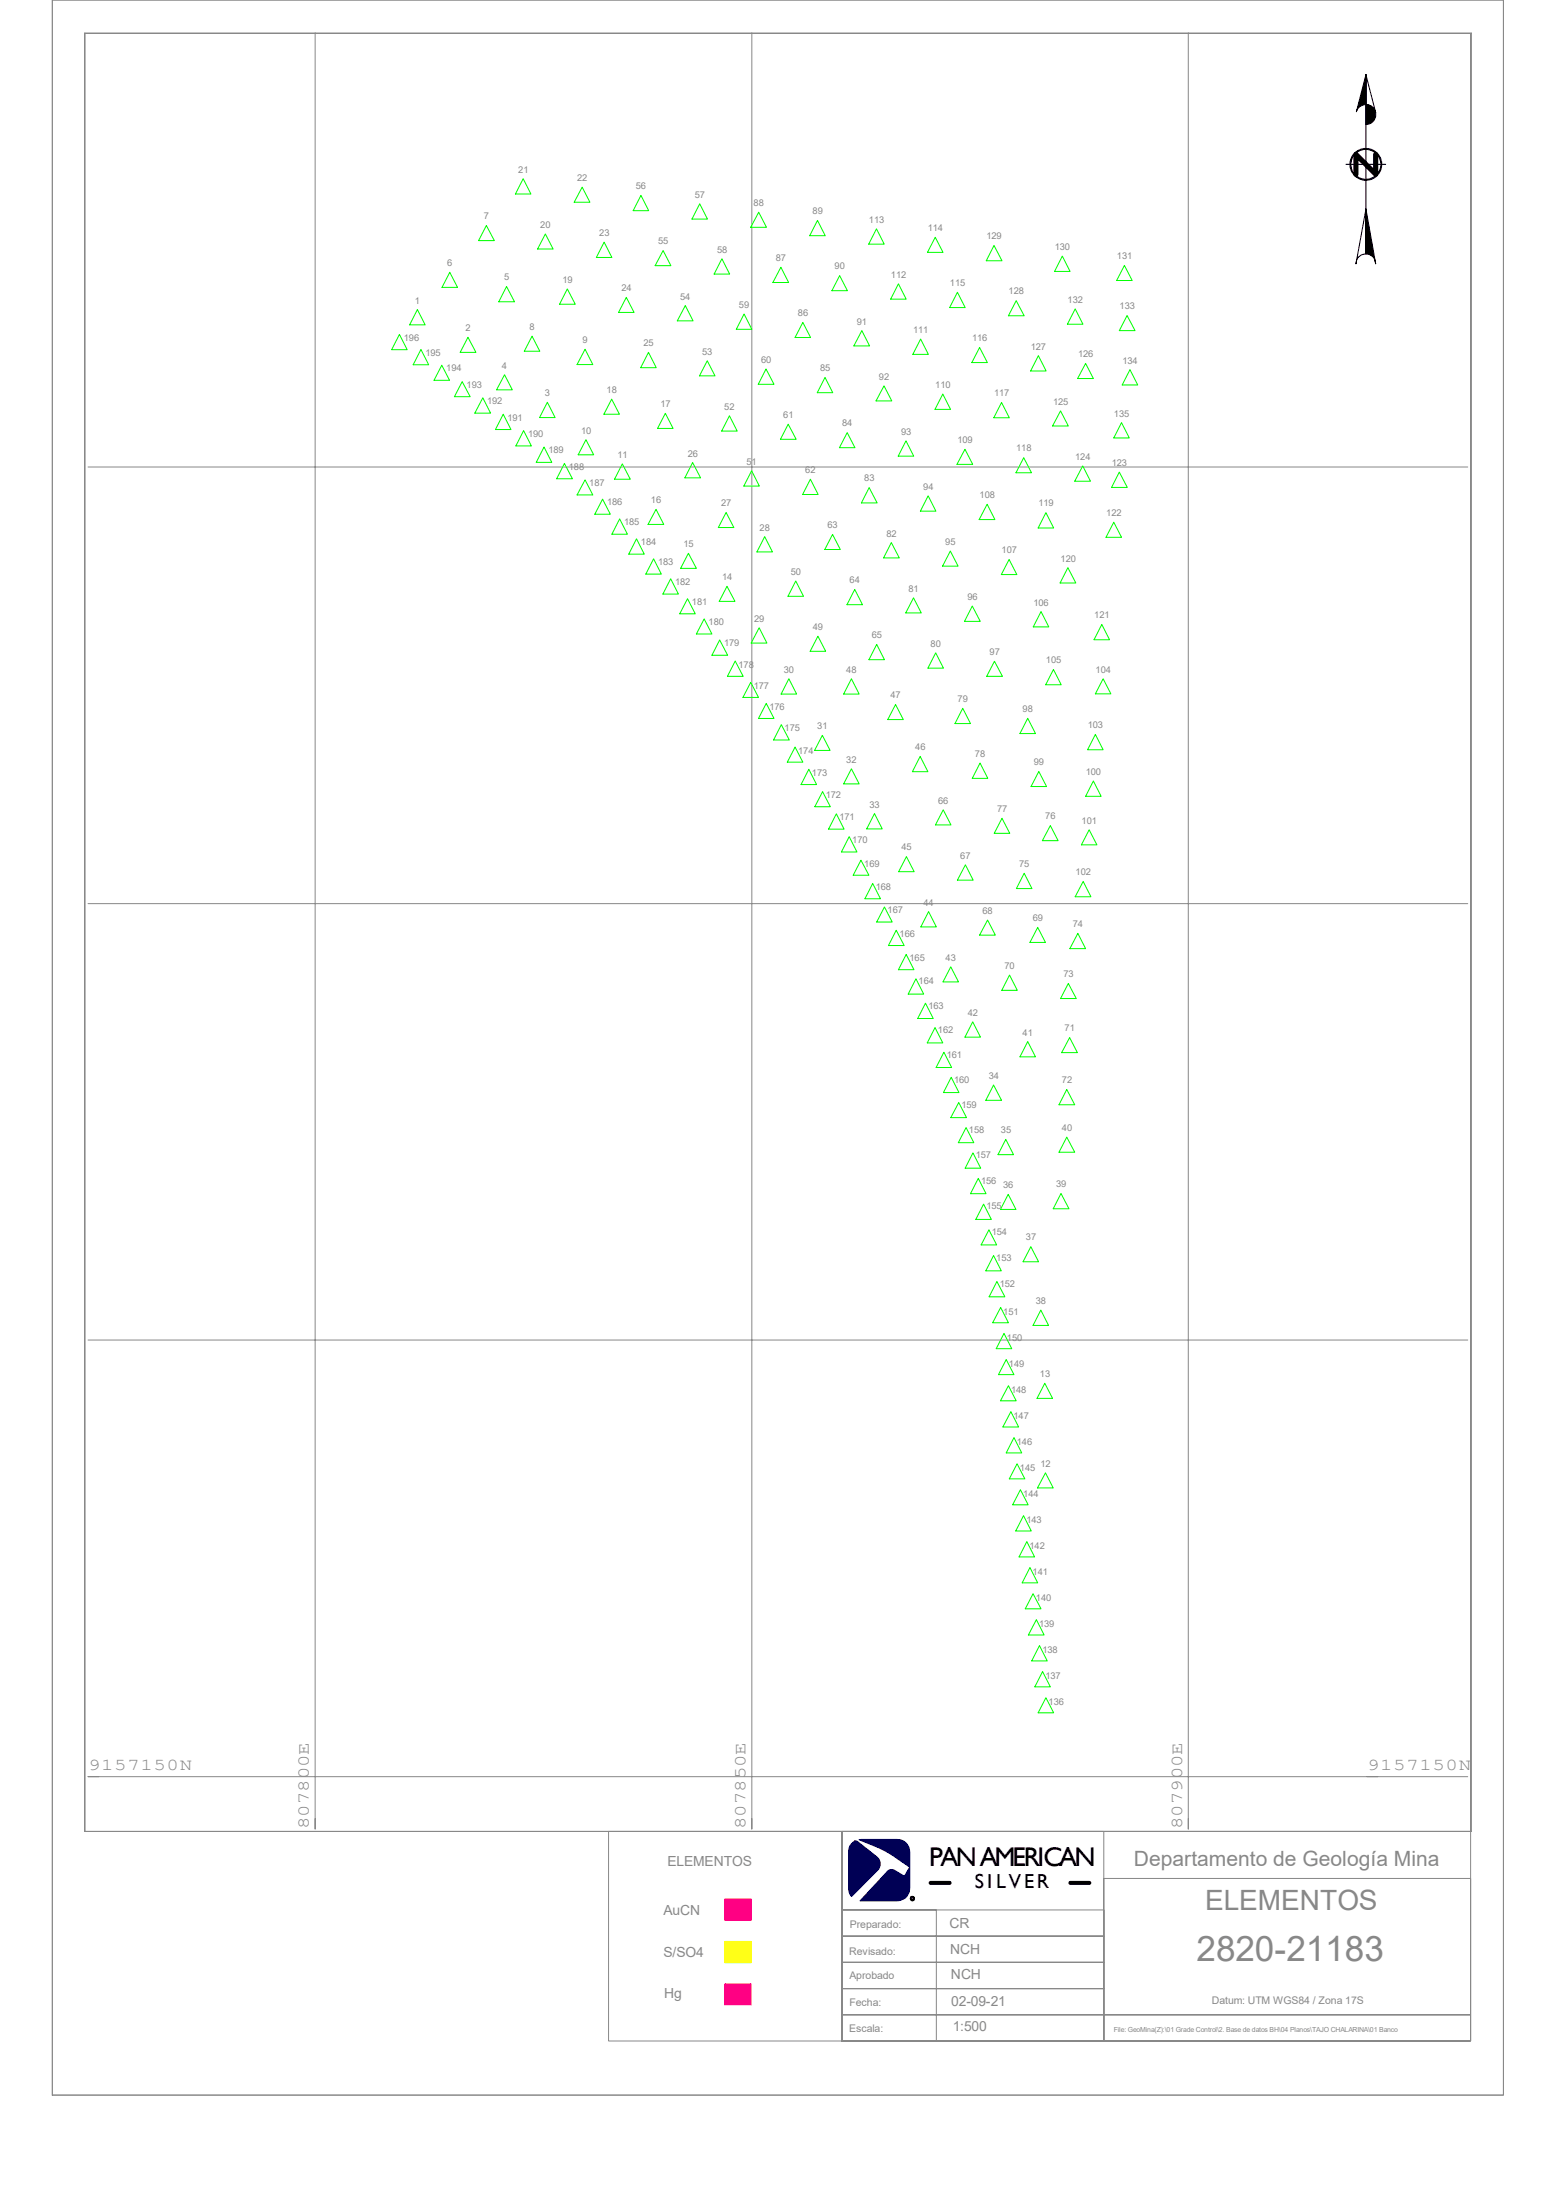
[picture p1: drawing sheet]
<svg xmlns="http://www.w3.org/2000/svg" width="297mm" height="420mm" viewBox="0 0 297 420" stroke-linecap="round" stroke-linejoin="round" font-family="sans-serif">
<g fill="#000" stroke="#000" stroke-width=".19">
<path d="M260.7 20a1.91 1.91 0 0 1 1.9 1.9 1.91 1.91 0 0 1-1.9 1.9z" fill-rule="evenodd"/>
<path d="M260.7 14.3l-.1 5.7a1.8 1.8 0 0 0-1.7 1.3z" fill-rule="evenodd"/>
<path d="M260.7 39.9l1.9 10.5-.2-.8a1.94 1.94 0 0 0-1.7-1.1z" fill-rule="evenodd"/>
</g>
<path d="M138.3 378.7h5.1v4.1h-5.1z" fill-rule="evenodd" fill="#f0f" stroke="#f0f" stroke-width=".19"/>
<path d="M138.3 370.6h5.1v4.1h-5.1z" fill-rule="evenodd" fill="#ff0" stroke="#ff0" stroke-width=".19"/>
<path d="M138.3 362.5h5.1v4.1h-5.1z" fill-rule="evenodd" fill="#f00" stroke="#f00" stroke-width=".19"/>
<g fill="#005" stroke="#005" stroke-width=".19">
<path d="M162.5 352l.7-.5h.5l3.7 3a1.76 1.76 0 0 1 .3 2.3l-5.2 5.2a2.42 2.42 0 0 1-.5-1.5v-6.9a2.22 2.22 0 0 1 .5-1.6z" fill-rule="evenodd"/>
<path d="M164 351.2h7.2a2.36 2.36 0 0 1 2.5 2.4v6.9a2.36 2.36 0 0 1-2.5 2.4h-7l5-5.4a1.18 1.18 0 0 1 1.7-.3l1.7 1 1.1-1.8-3.2-2.1-1.8-1.1z" fill-rule="evenodd"/>
</g>
<g fill="none" stroke="#888" stroke-width=".19">
<path d="M10 0h277v400h-277zM16.2 6.4h264.5v343.2h-264.5zM16.2 6.3h264.6v343.3h-264.6zM60.2 6.3v342.9M143.5 6.3v342.9M226.8 6.3v342.9M16.8 89.2h263.4M16.8 172.5h263.4M16.8 255.8h263.4M16.8 339.2h263.4M116.2 349.6h44.5v40h-44.5zM160.7 349.6h120v40h-120z"/>
<path d="M160.7 349.6h50v40h-50zM210.7 358.6h70v26h-70zM160.7 379.6h50v5h-50zM160.7 374.6h50v5h-50zM160.7 369.6h50v5h-50zM160.7 364.6h50v5h-50zM160.7 364.6h18v25h-18zM160.7 384.6h50v5h-50zM210.7 384.6h70v5h-70z"/>
</g>
<g fill="none" stroke="#000" stroke-width=".19">
<path d="M260.7 14.3l1.9 7.2a1.87 1.87 0 0 0-1.9-1.5zM260.7 14.3v34.2M256.9 31.4h7.6M260.7 39.9l-.1 8.6a1.93 1.93 0 0 0-1.6 1.1l-.2 .8z"/>
<circle cx="260.7" cy="31.4" r="3"/>
<circle cx="260.7" cy="31.4" r="2.84"/>
</g>
<path d="M262.6 29.5v3.8l-3.8-3.8v3.8" fill="none" stroke="#000" stroke-width=".97"/>
<circle cx="174.2" cy="362.5" r=".32" fill="none" stroke="#000" stroke-width=".38"/>
<g fill="none" stroke="#0f0" stroke-width=".19">
<path d="M99.9 34.1l1.4 2.9h-2.9zM111.1 35.7l1.5 2.9h-3zM122.3 37.3l1.5 2.9h-2.9zM133.6 38.9l1.4 2.9h-2.9zM79.7 59.1l1.5 2.9h-3zM85.9 52l1.4 2.9h-2.9zM92.8 43.1l1.6 2.8h-3zM96.7 54.7l1.5 2.9h-3zM104.1 44.7l1.5 2.8h-3zM108.3 55.2l1.5 2.9h-3zM115.3 46.2l1.5 2.9h-3zM119.5 56.8l1.5 2.8h-2.9z"/>
<path d="M126.6 47.8l1.5 2.9h-3zM130.8 58.3l1.5 3h-3zM137.8 49.4l1.5 2.9h-3zM142 59.9l1.5 3h-3zM144.8 40.5l1.5 2.9h-3zM149.1 51l1.4 2.9h-3zM156 42.1l1.5 2.9h-2.9zM160.3 52.6l1.5 2.9h-3zM167.3 43.7l1.5 2.9h-3zM171.5 54.2l1.5 2.9h-3zM178.5 45.3l1.5 2.9h-3zM182.8 55.8l1.4 2.9h-2.9z"/>
<path d="M189.7 46.9l1.6 2.9h-3zM194 57.4l1.5 2.9h-3zM202.8 48.9l1.5 2.9h-3zM205.2 59l1.5 2.9h-2.9zM214.6 50.7l1.5 2.9h-3zM76.2 63.8l1.5 3h-2.9zM80.3 66.7l1.5 2.9h-2.9zM84.3 69.7l1.5 2.9h-3zM88.2 72.9l1.5 2.8h-3zM89.3 64.4l1.5 2.9h-3zM92.2 75.9l1.4 3h-3zM96.1 79.1l1.4 2.9h-2.9z"/>
<path d="M96.3 71.5l1.5 2.9h-3zM101.6 64.2l1.4 2.9h-2.9zM104.5 76.8l1.5 2.9h-3zM111.7 66.7l1.5 2.9h-3zM116.8 76.2l1.4 2.9h-2.9zM123.8 67.3l1.5 2.9h-3zM127 78.9l1.5 2.9h-3zM135 68.9l1.5 2.9h-3zM139.2 79.4l1.5 2.9h-2.9zM146.2 70.4l1.5 3h-3zM153.2 61.6l1.5 2.8h-2.9zM157.5 72.1l1.5 2.9h-3z"/>
<path d="M164.5 63.1l1.5 2.9h-3zM168.7 73.7l1.5 2.8h-3zM175.7 64.7l1.5 2.9h-3zM180 75.2l1.4 2.9h-2.9zM187 66.3l1.5 2.9h-3zM191.2 76.8l1.5 3h-3zM198.2 67.9l1.5 2.9h-3zM202.4 78.4l1.5 2.9h-3zM207.2 69.4l1.5 2.9h-3zM215.1 60.2l1.6 2.9h-3zM215.7 70.6l1.5 2.9h-3zM99.9 82.2l1.5 2.9h-2.9z"/>
<path d="M103.8 85.3l1.5 3h-2.9zM107.7 88.5l1.6 2.9h-3zM111.7 91.6l1.5 2.9h-3zM111.8 83.9l1.5 2.9h-2.9zM115 95.3l1.5 2.9h-3zM118.3 99.1l1.5 2.9h-3zM118.8 88.6l1.5 2.9h-3zM125.2 97.2l1.5 2.9h-3zM132.2 88.3l1.5 2.9h-3zM138.6 97.8l1.5 2.9h-3zM143.5 89.9l1.4 2.9h-2.9zM150.5 81l1.5 2.9h-3z"/>
<path d="M154.7 91.5l1.5 2.9h-3zM161.7 82.6l1.5 2.9h-3zM165.9 93.1l1.5 2.9h-3zM172.9 84.2l1.5 2.9h-3zM177.2 94.7l1.4 2.9h-2.9zM184.2 85.8l1.5 2.8h-3zM188.4 96.3l1.5 2.9h-3zM195.4 87.4l1.5 2.9h-3zM199.6 97.9l1.5 2.9h-2.9zM206.7 88.9l1.5 3h-3.1zM212.6 99.7l1.5 2.9h-3zM213.7 90.1l1.5 2.9h-3z"/>
<path d="M214.1 80.7l1.5 2.9h-3zM121.5 102.9l1.5 2.9h-3zM124.8 106.7l1.4 2.9h-2.9zM128 110.5l1.5 2.9h-3zM131.2 114.3l1.5 2.9h-2.9zM131.4 105.6l1.5 2.9h-3zM134.4 118.2l1.5 2.8h-3zM138.8 111.9l1.5 2.9h-3zM144.9 119.8l1.5 3h-3zM146 102.4l1.4 3h-2.9zM151.9 110.9l1.5 2.9h-3zM158.9 102l1.5 2.9h-3z"/>
<path d="M163.2 112.5l1.4 2.9h-2.9zM170.1 103.6l1.6 2.9h-3zM174.4 114.1l1.5 2.9h-3zM181.4 105.2l1.5 2.9h-3zM185.6 115.7l1.5 2.9h-3zM192.6 106.8l1.5 2.9h-3zM198.7 116.8l1.5 2.9h-3zM203.8 108.4l1.6 2.9h-3zM210.3 119.2l1.5 2.9h-3zM137.4 122.2l1.5 2.9h-3zM140.3 126.2l1.6 2.9h-3zM143.3 130.3l1.5 2.8h-3z"/>
<path d="M146.3 134.3l1.4 2.9h-2.9zM149.1 138.3l1.6 3h-3zM150.6 129.6l1.5 2.9h-3zM156.1 121.5l1.5 2.8h-3zM162.5 129.6l1.5 2.9h-3zM167.3 123l1.5 2.9h-2.9zM170.9 134.5l1.5 2.9h-2.9zM178.6 124.6l1.5 3h-3zM183.8 135.2l1.5 2.9h-3zM189.8 126.2l1.5 2.9h-3zM196.2 137.1l1.5 2.9h-3zM201.1 127.8l1.5 2.9h-3z"/>
<path d="M210.6 129.6l1.4 2.9h-2.9zM151.8 142.6l1.4 2.9h-2.9zM154.4 146.9l1.5 2.9h-3zM157 140.4l1.5 2.9h-3zM157 151.1l1.5 2.9h-3zM159.6 155.4l1.5 2.9h-2.9zM162.1 159.7l1.5 2.9h-3zM162.5 146.8l1.5 2.8h-3zM166.9 155.3l1.5 2.9h-3zM175.6 144.4l1.5 2.9h-2.9zM180 154.6l1.5 2.9h-2.9zM187.1 145.7l1.5 2.9h-3z"/>
<path d="M191.3 156.2l1.4 2.9h-2.9zM198.3 147.3l1.5 2.9h-3zM200.5 157.6l1.5 2.9h-3zM207.9 158.4l1.5 2.9h-3zM208.7 149.1l1.5 2.9h-3zM209.1 140.2l1.5 2.9h-3zM164.3 164.2l1.6 2.9h-3zM166.6 168.7l1.5 2.9h-3zM168.8 173.1l1.5 2.9h-3zM171.1 177.6l1.5 2.9h-3zM173 163.5l1.5 2.9h-3zM177.2 174l1.5 3h-2.9z"/>
<path d="M184.3 165.1l1.5 2.9h-3zM188.5 175.6l1.5 2.9h-3zM195.5 166.7l1.5 2.9h-3zM198.1 177l1.5 2.9h-3zM205.7 178.2l1.5 2.9h-3zM206.8 168.3l1.4 2.9h-3zM173 182.2l1.5 2.9h-3zM174.8 186.9l1.5 2.9h-2.9zM176.7 191.5l1.4 2.9h-2.9zM178.5 196.2l1.5 2.9h-3zM181.5 184.6l1.5 2.9h-3zM185.7 195.1l1.5 2.9h-3z"/>
<path d="M192.7 186.1l1.5 3h-3zM196.2 198.8l1.5 3h-3zM203.9 187.7l1.5 2.9h-3zM204.2 198.1l1.5 2.9h-3.1zM180.2 200.9l1.5 2.9h-3zM181.6 205.7l1.4 2.9h-2.9zM183 210.5l1.5 2.9h-3zM184.4 215.3l1.5 2.8h-3zM189.7 207.1l1.5 3h-3zM192 217.5l1.5 2.9h-3zM203.6 217.1l1.5 2.9h-3zM203.6 208l1.5 2.9h-3z"/>
<path d="M185.7 220.1l1.5 2.9h-3zM186.7 225l1.5 2.9h-2.9zM187.7 229.9l1.5 2.9h-2.9zM188.8 234.8l1.4 2.9h-2.9zM189.7 239.7l1.4 2.9h-2.9zM192.4 228l1.5 2.9h-2.9zM196.8 238l1.4 2.9h-2.9zM202.5 227.8l1.5 3h-3zM190.3 244.6l1.5 3h-3zM191 249.6l1.5 2.9h-3zM191.6 254.6l1.5 2.9h-2.9zM192.1 259.5l1.4 2.9h-2.9z"/>
<path d="M198.7 250.1l1.5 2.9h-3zM192.5 264.5l1.5 2.9h-3zM193 269.5l1.4 2.9h-3zM193.5 274.4l1.5 3h-2.9zM194.1 279.4l1.5 2.9h-2.9zM199.4 264.1l1.5 2.9h-2.9zM194.8 284.4l1.5 2.9h-3zM195.4 289.3l1.5 3h-3zM196 294.3l1.5 2.9h-3zM196.6 299.3l1.5 2.9h-3zM199.6 281.2l1.4 2.9h-3zM197.2 304.2l1.5 2.9h-3z"/>
<path d="M197.8 309.2l1.5 2.9h-3zM198.4 314.2l1.5 2.9h-3zM199 319.1l1.5 2.9h-3zM199.6 324.1l1.5 2.9h-2.9zM174.3 362.8h.1"/>
</g>
<path d="M177.6 359.5h3.7M204.3 359.5h3.6" fill="none" stroke="#000" stroke-width=".76"/>
<text font-size="6.7" fill="#888" x="228.4" y="374.4">2820-21183</text>
<text font-size="5.3" fill="#888" x="230" y="364.6">ELEMENTOS</text>
<text font-size="5.1" x="177.3" y="356.3">PAN AMERICAN</text>
<text font-size="4" fill="#888" x="216.4" y="356.3">Departamento de Geología Mina</text>
<text font-size="3.9" x="186.1" y="360.5">S I L V E R</text>
<g font-size="3.2" fill="#888">
<text x="16.8" y="337.9">9157150N</text>
<text x="260.9" y="337.9">9157150N</text>
<text x="59" y="349.2" transform="rotate(-90 59 349.2)">807800E</text>
<text x="142.3" y="349.2" transform="rotate(-90 142.3 349.2)">807850E</text>
<text x="225.6" y="349.2" transform="rotate(-90 225.6 349.2)">807900E</text>
</g>
<g font-size="2.7" fill="#888">
<text x="127.4" y="356.2">ELEMENTOS</text>
<text x="126.7" y="365.5">AuCN</text>
<text x="181.2" y="368.1">CR</text>
<text x="126.7" y="373.7">S/SO4</text>
<text x="181.4" y="373.1">NCH</text>
<text x="181.5" y="377.9">NCH</text>
<text x="126.7" y="381.3">Hg</text>
<text x="181.6" y="383">02-09-21</text>
<text x="181.9" y="387.8">1:500</text>
</g>
<g font-size="2" fill="#888">
<text x="162.2" y="368.1">Preparado:</text>
<text x="162.1" y="373.2">Revisado:</text>
<text x="162.1" y="377.9">Aprobado</text>
<text x="162.1" y="383">Fecha:</text>
<text x="231.3" y="382.5">Datum: UTM WGS84 / Zona 17S</text>
<text x="162.1" y="387.9">Escala:</text>
</g>
<g font-size="1.8" fill="#888">
<text x="98.9" y="33">21</text>
<text x="110.2" y="34.5">22</text>
<text x="92.4" y="41.9">7</text>
<text x="121.4" y="36.2">56</text>
<text x="132.6" y="37.8">57</text>
<text x="143.8" y="39.3">88</text>
<text x="155.1" y="40.9">89</text>
<text x="103.1" y="43.5">20</text>
<text x="114.4" y="45.1">23</text>
<text x="125.6" y="46.7">55</text>
<text x="165.9" y="42.5">113</text>
<text x="177.1" y="44.1">114</text>
<text x="188.3" y="45.7">129</text>
<text x="201.3" y="47.8">130</text>
<text x="85.3" y="50.8">6</text>
<text x="96.2" y="53.5">5</text>
<text x="107.4" y="54">19</text>
<text x="136.9" y="48.3">58</text>
<text x="148.1" y="49.9">87</text>
<text x="159.3" y="51.4">90</text>
<text x="170.1" y="53">112</text>
<text x="213.2" y="49.5">131</text>
<text x="79.2" y="58">1</text>
<text x="118.6" y="55.6">24</text>
<text x="129.8" y="57.2">54</text>
<text x="141.1" y="58.8">59</text>
<text x="181.3" y="54.7">115</text>
<text x="192.5" y="56.2">128</text>
<text x="203.8" y="57.8">132</text>
<text x="213.7" y="59.1">133</text>
<text x="77.1" y="65.1">196</text>
<text x="88.9" y="63.2">2</text>
<text x="101.1" y="63">8</text>
<text x="111.2" y="65.5">9</text>
<text x="152.3" y="60.4">86</text>
<text x="163.5" y="62">91</text>
<text x="174.3" y="63.5">111</text>
<text x="185.5" y="65.2">116</text>
<text x="81.2" y="67.9">195</text>
<text x="85.2" y="70.9">194</text>
<text x="95.8" y="70.4">4</text>
<text x="122.8" y="66.1">25</text>
<text x="134" y="67.7">53</text>
<text x="145.3" y="69.3">60</text>
<text x="156.5" y="70.9">85</text>
<text x="196.8" y="66.8">127</text>
<text x="205.8" y="68.2">126</text>
<text x="214.2" y="69.4">134</text>
<text x="89.1" y="74">193</text>
<text x="93" y="77.2">192</text>
<text x="104" y="75.6">3</text>
<text x="115.8" y="75">18</text>
<text x="126.1" y="77.7">17</text>
<text x="167.8" y="72.5">92</text>
<text x="178.5" y="74.1">110</text>
<text x="189.7" y="75.7">117</text>
<text x="201" y="77.3">125</text>
<text x="96.9" y="80.3">191</text>
<text x="100.8" y="83.4">190</text>
<text x="110.9" y="82.8">10</text>
<text x="138.3" y="78.2">52</text>
<text x="149.5" y="79.8">61</text>
<text x="160.7" y="81.4">84</text>
<text x="172" y="83">93</text>
<text x="212.6" y="79.5">135</text>
<text x="104.7" y="86.5">189</text>
<text x="108.6" y="89.7">188</text>
<text x="117.9" y="87.4">11</text>
<text x="131.3" y="87.2">26</text>
<text x="142.5" y="88.7">51</text>
<text x="182.8" y="84.6">109</text>
<text x="194" y="86.2">118</text>
<text x="205.2" y="87.8">124</text>
<text x="212.2" y="88.9">123</text>
<text x="112.5" y="92.8">187</text>
<text x="153.7" y="90.3">62</text>
<text x="165" y="91.9">83</text>
<text x="176.2" y="93.5">94</text>
<text x="187" y="95.1">108</text>
<text x="115.9" y="96.5">186</text>
<text x="119.1" y="100.3">185</text>
<text x="124.2" y="96.1">16</text>
<text x="137.6" y="96.6">27</text>
<text x="145" y="101.3">28</text>
<text x="157.9" y="100.8">63</text>
<text x="198.2" y="96.7">119</text>
<text x="211.2" y="98.5">122</text>
<text x="122.3" y="104.1">184</text>
<text x="125.6" y="107.9">183</text>
<text x="130.5" y="104.4">15</text>
<text x="169.2" y="102.4">82</text>
<text x="180.4" y="104">95</text>
<text x="191.2" y="105.6">107</text>
<text x="202.4" y="107.2">120</text>
<text x="128.9" y="111.7">182</text>
<text x="137.8" y="110.7">14</text>
<text x="151" y="109.8">50</text>
<text x="162.2" y="111.4">64</text>
<text x="173.4" y="112.9">81</text>
<text x="132.1" y="115.5">181</text>
<text x="135.3" y="119.3">180</text>
<text x="143.9" y="118.7">29</text>
<text x="184.7" y="114.6">96</text>
<text x="197.3" y="115.6">106</text>
<text x="208.9" y="118">121</text>
<text x="138.2" y="123.4">179</text>
<text x="155.2" y="120.3">49</text>
<text x="166.4" y="121.9">65</text>
<text x="177.6" y="123.5">80</text>
<text x="188.9" y="125.1">97</text>
<text x="141" y="127.5">178</text>
<text x="143.9" y="131.5">177</text>
<text x="149.6" y="128.4">30</text>
<text x="161.5" y="128.4">48</text>
<text x="199.6" y="126.7">105</text>
<text x="209.1" y="128.4">104</text>
<text x="146.9" y="135.6">176</text>
<text x="170" y="133.3">47</text>
<text x="182.8" y="134.1">79</text>
<text x="195.2" y="136">98</text>
<text x="149.8" y="139.6">175</text>
<text x="152.4" y="143.9">174</text>
<text x="156" y="139.2">31</text>
<text x="174.7" y="143.3">46</text>
<text x="207.6" y="139">103</text>
<text x="155" y="148.1">173</text>
<text x="161.5" y="145.6">32</text>
<text x="186.1" y="144.5">78</text>
<text x="197.3" y="146.1">99</text>
<text x="207.3" y="148">100</text>
<text x="157.6" y="152.4">172</text>
<text x="165.9" y="154.2">33</text>
<text x="179.1" y="153.4">66</text>
<text x="190.3" y="155">77</text>
<text x="160.2" y="156.6">171</text>
<text x="162.7" y="161">170</text>
<text x="199.5" y="156.4">76</text>
<text x="206.5" y="157.2">101</text>
<text x="165" y="165.4">169</text>
<text x="172.1" y="162.3">45</text>
<text x="183.3" y="164">67</text>
<text x="194.5" y="165.5">75</text>
<text x="205.3" y="167.1">102</text>
<text x="167.2" y="169.9">168</text>
<text x="176.3" y="172.9">44</text>
<text x="169.4" y="174.4">167</text>
<text x="171.7" y="178.9">166</text>
<text x="187.5" y="174.5">68</text>
<text x="197.1" y="175.9">69</text>
<text x="204.8" y="177">74</text>
<text x="173.6" y="183.5">165</text>
<text x="180.5" y="183.4">43</text>
<text x="191.7" y="185">70</text>
<text x="175.3" y="187.9">164</text>
<text x="203" y="186.6">73</text>
<text x="177.2" y="192.5">163</text>
<text x="179" y="197.2">162</text>
<text x="184.7" y="193.9">42</text>
<text x="195.2" y="197.7">41</text>
<text x="203.2" y="196.9">71</text>
<text x="180.7" y="201.9">161</text>
<text x="182.1" y="206.7">160</text>
<text x="188.7" y="206">34</text>
<text x="202.7" y="206.8">72</text>
<text x="183.5" y="211.5">159</text>
<text x="202.7" y="215.9">40</text>
<text x="185" y="216.3">158</text>
<text x="186.3" y="221.1">157</text>
<text x="191.1" y="216.3">35</text>
<text x="187.3" y="226">156</text>
<text x="191.5" y="226.8">36</text>
<text x="201.6" y="226.7">39</text>
<text x="188.3" y="230.9">155</text>
<text x="189.3" y="235.8">154</text>
<text x="195.8" y="236.8">37</text>
<text x="190.2" y="240.7">153</text>
<text x="190.8" y="245.7">152</text>
<text x="191.5" y="251">151</text>
<text x="197.7" y="249">38</text>
<text x="192.2" y="255.9">150</text>
<text x="192.6" y="260.9">149</text>
<text x="198.5" y="262.9">13</text>
<text x="193" y="265.9">148</text>
<text x="193.5" y="270.9">147</text>
<text x="194.1" y="275.8">146</text>
<text x="194.7" y="280.8">145</text>
<text x="198.6" y="280">12</text>
<text x="195.3" y="285.8">144</text>
<text x="195.9" y="290.7">143</text>
<text x="196.5" y="295.7">142</text>
<text x="197.1" y="300.7">141</text>
<text x="197.7" y="305.6">140</text>
<text x="198.3" y="310.6">139</text>
<text x="199" y="315.6">138</text>
<text x="199.6" y="320.5">137</text>
<text x="200.2" y="325.5">136</text>
</g>
<text font-size="1.3" fill="#888" x="212.6" y="387.9">File: GeoMina(Z):\01 Grade Control\2. Base de datos BH\04 Planos\TAJO CHALARINA\01 Banco</text>
<text font-size=".5" fill="#005" x="174" y="362.6">R</text>
</svg>
